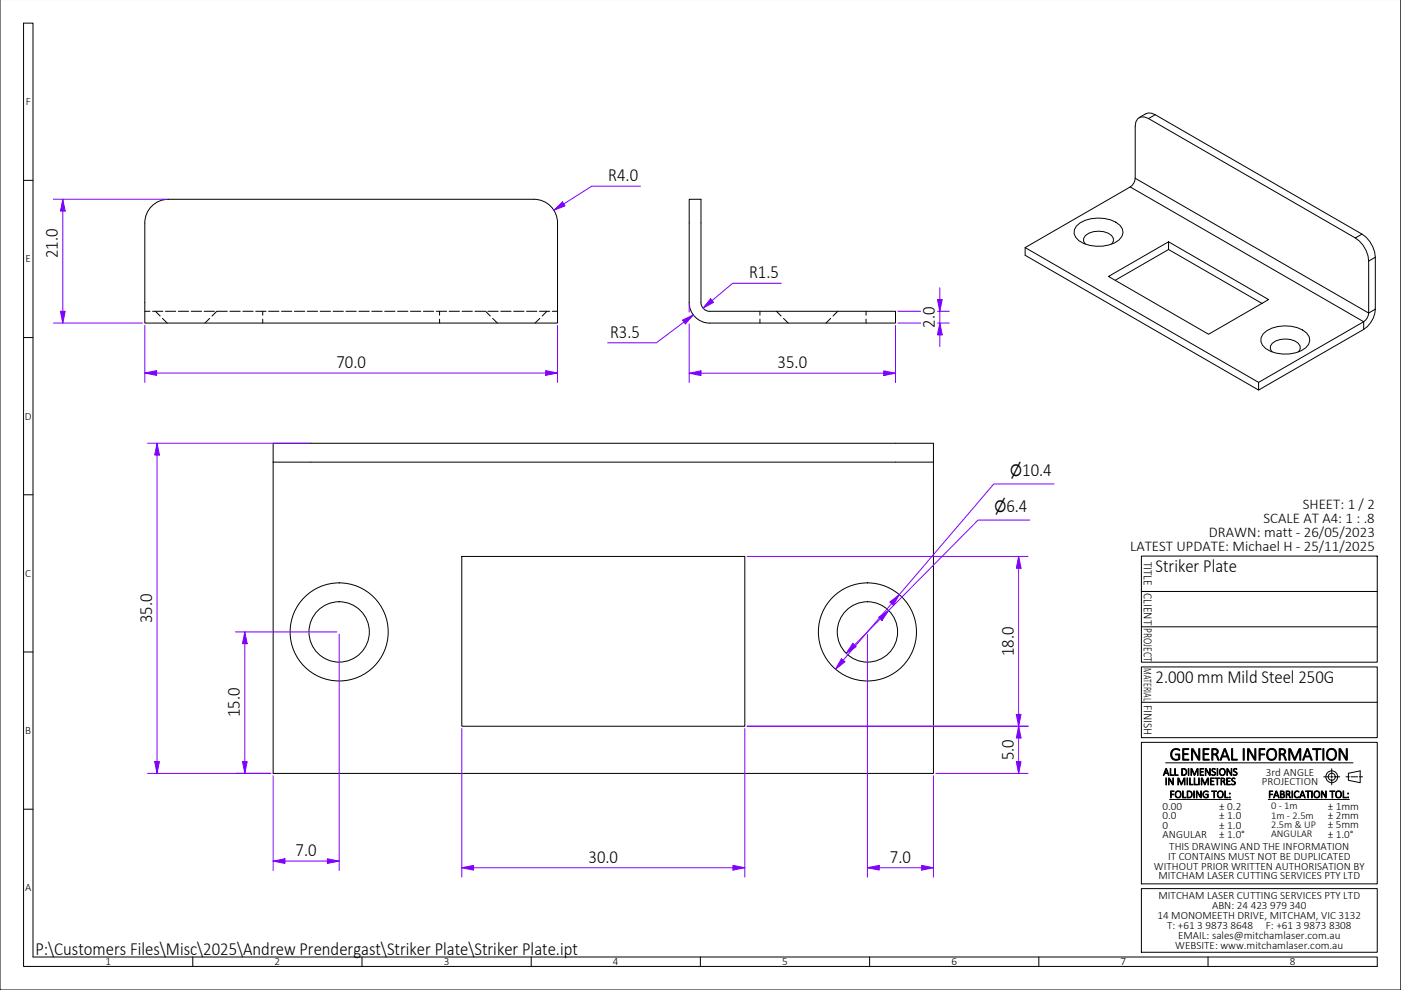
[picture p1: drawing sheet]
<svg xmlns="http://www.w3.org/2000/svg" width="297mm" height="210mm" viewBox="0 0 297 210" stroke-linecap="round" stroke-linejoin="round" font-family="sans-serif">
<!-- layer: Hidden (ISO) -->
<g fill="none" stroke="#000" stroke-width=".21">
<path d="M30.7 66h1.1M32.3 66h2.2M33 66l1 1M34.4 67.5l1.1 1M35.1 66h2.2M37.8 66h2.2M40.5 66h2.2M43.3 66h2.2M44.4 67.5l-.9 1M46 66l-1.1 1M46 66h2.2M48.7 66h2.2"/>
<path d="M51.5 66h2.2M54.2 66h2.2M55.7 66v.8M55.7 67.7v.8M56.9 66h2.2M59.7 66h2.2M62.4 66h2.2M65.2 66h2.1M67.9 66h2.2M70.6 66h2.2M73.4 66h2.1M76.1 66h2.2"/>
<path d="M78.8 66h2.2M81.6 66h2.1M84.3 66h2.2M87 66h2.2M89.8 66h2.1M92.5 66h2.2M93.2 66v.8M93.2 67.7v.8M95.2 66h2.2M98 66h2.2M100.7 66h2.2M103 66l.9 1"/>
<path d="M103.4 66h2.2M104.4 67.5l1.1 1M106.2 66h2.2M108.9 66h2.2M111.6 66h2.2M114.4 66h2.2M114.4 67.5l-.9 1M116 66l-1 1M117.1 66h1.1M161.1 66v.8M161.1 67.7v.8M164.6 66l1 1"/>
<path d="M166.1 67.5l1 1M176.1 67.5l-1 1M177.6 66l-1 1M183.6 66v.8M183.6 67.7v.8"/>
</g>
<!-- layer: Visible (ISO) -->
<g fill="none" stroke="#000" stroke-width=".21">
<path d="M241.5 24.9l2-1 .7 .1 .7 .3 43.9 25.3a6.2 6.2 0 0 1 2.8 4.9v11.1a5.4 5.4 0 0 1-2.5 4.2l-22.3 12.9-49.5-28.6v-1.6l22.3-12.9a2.41 2.41 0 0 0 1.1-1.8v-11a1.73 1.73 0 0 1 .8-1.8 1.73 1.73 0 0 1 2 .1l43.9 25.4a6.2 6.2 0 0 1 2.8 4.9v11a2.41 2.41 0 0 1-1.1 1.8l-22.3 12.9v1.6M30.7 47.3v21.2h87.5v-21.2M35.7 42.3h77.5a5 5 0 0 1 5 5M35.7 42.3a5 5 0 0 0-5 5M217.3 52.5l49.5 28.6M228.2 47.9a7.4 7.4 0 0 1 9.2-.1 1.99 1.99 0 0 1-.1 3.1 7.7 7.7 0 0 1-8.5 .1 2.04 2.04 0 0 1-.6-3.1zM230.1 51.8l-.4-.6a2.01 2.01 0 0 1 2.1-2.1 4.5 4.5 0 0 1 3.9 .8l.4 .6v.7l-.4 .6M247.8 51.3l-12.8 7.3 21.2 12.3 12.8-7.4-21.2-12.2v1.6l19.8 11.4M247.8 52.9l-11.4 6.5M150.5 68.5h39.4v-2.5h-39.4a1.86 1.86 0 0 1-1.9-1.9v-21.8h-2.5v21.8a4.4 4.4 0 0 0 4.4 4.4M267.8 70.8a7.4 7.4 0 0 1 9.2-.2 2 2 0 0 1-.2 3.1 7.7 7.7 0 0 1-8.4 .2 2.04 2.04 0 0 1-.6-3.1zM269.7 74.6l-.4-.6a2.01 2.01 0 0 1 2.1-2 4.5 4.5 0 0 1 3.9 .8l.4 .6v.6l-.4 .6"/>
<path d="M57.9 94h140v4h-140zM57.9 98v66h140v-66M97.9 118h60v36h-60z"/>
<circle cx="71.9" cy="134" r="10.4"/>
<circle cx="71.9" cy="134" r="6.4"/>
<circle cx="183.9" cy="134" r="10.4"/>
<circle cx="183.9" cy="134" r="6.4"/>
</g>
<!-- layer: Visible Narrow (ISO) -->
<path d="M239.6 39.6l49.5 28.6v1.6M240.7 37.8l49.5 28.6 1.4-.8M244.9 24.3l-1.4 .8M288.8 49.6l-1.4 .9M291.6 54.5l-1.4 .9" fill="none" stroke="#000" stroke-width=".21"/>
<!-- layer: Border (ISO) -->
<g fill="none" stroke="#000" stroke-width=".21">
<path d="M0 0v209.9h297v-209.9M0 104.9h.1M297 104.9h.1M248 169.5h13M268.9 169.5h17.2M280.7 164.7h1.2M282.1 164.7h.5M282.4 163v1.2M282.4 164.4v.5M282.4 165.2v1.2M282.9 164.7h1.2M285.4 164.7h.7"/>
<path d="M285.9 163.9l2.5-.5v2.6l-2.5-.6zM286.4 164.7h1.4M288.2 164.7h.7"/>
<circle cx="282.4" cy="164.7" r="1.25"/>
<circle cx="282.4" cy="164.7" r=".75"/>
</g>
<!-- layer: Title (ISO) -->
<g fill="none" stroke="#000" stroke-width=".21">
<path d="M5 4.9h2v198h285v2h-287zM5 38.2h2M5 71.6h2M5 104.9h2M242 117.9h50v22.5h-50zM5 138.2h2M242 125.4h50M242 132.9h50M242 141.4h50v15h-50zM242 157.4h50v30h-50zM242 148.9h50M5 171.6h2"/>
<path d="M247.1 161.7h39.8M242 188.4h50v13.5h-50zM40.9 202.9v2M76.8 202.9v2M112.6 202.9v2M148.5 202.9v2M184.4 202.9v2M220.2 202.9v2M256.1 202.9v2M297 209.9h.1"/>
</g>
<!-- layer: Dimension (ISO) -->
<path d="M13.3 42.3v2.4" fill="none" stroke="#8000ff" stroke-width=".21"/>
<path d="M13.3 42.3l.5 2.4h-1z" fill="#8000ff"/>
<path d="M13.3 42.3l.5 2.4h-1zM13.3 66v2.5" fill="none" stroke="#8000ff" stroke-width=".21"/>
<path d="M12.8 66h1l-.5 2.5z" fill="#8000ff"/>
<path d="M11.3 42.3h23.9M13.3 44.7v21.3M11.3 68.5h18.9M12.8 66h1l-.5 2.5zM115.7 79.1h2.5" fill="none" stroke="#8000ff" stroke-width=".21"/>
<path d="M115.7 78.6l2.5 .5-2.5 .5z" fill="#8000ff"/>
<path d="M30.7 79.1h2.5M115.7 78.6l2.5 .5-2.5 .5z" fill="none" stroke="#8000ff" stroke-width=".21"/>
<path d="M30.7 79.1l2.5-.5v1z" fill="#8000ff"/>
<path d="M119.5 43.2l-2.1 1.4M30.7 79.1l2.5-.5v1zM30.7 69v12.1M33.2 79.1h82.5M118.2 69v12.1" fill="none" stroke="#8000ff" stroke-width=".21"/>
<path d="M117.4 44.6l1.9-1.8 .5 .9z" fill="#8000ff"/>
<path d="M135.8 39.5h-10.3l-6 3.7M117.4 44.6l1.9-1.8 .5 .9zM147 66.8l-2 1.5" fill="none" stroke="#8000ff" stroke-width=".21"/>
<path d="M144.7 67.9l2.3-1.1-1.7 1.9z" fill="#8000ff"/>
<path d="M144.7 67.9l2.3-1.1-1.7 1.9zM145 68.3l-5.8 4.4h-10.4M151 63.7l-1.9 1.6" fill="none" stroke="#8000ff" stroke-width=".21"/>
<path d="M150.7 63.3l.6 .8-2.2 1.2z" fill="#8000ff"/>
<path d="M146.1 79.1h2.5M150.7 63.3l.6 .8-2.2 1.2zM165.7 60.1h-10.4l-4.8 4 .5-.4" fill="none" stroke="#8000ff" stroke-width=".21"/>
<path d="M146.1 79.1l2.5-.5v1z" fill="#8000ff"/>
<path d="M146.1 79.1l2.5-.5v1zM187.4 79.1h2.5" fill="none" stroke="#8000ff" stroke-width=".21"/>
<path d="M187.4 78.6l2.5 .5-2.5 .5z" fill="#8000ff"/>
<path d="M146.1 64.6v1.6M146.1 68.7v12.4M148.6 79.1h38.8M187.4 78.6l2.5 .5-2.5 .5zM189.9 69v12.1M199.3 63.5v2.5" fill="none" stroke="#8000ff" stroke-width=".21"/>
<path d="M198.8 63.5h1l-.5 2.5z" fill="#8000ff"/>
<path d="M198.8 63.5h1l-.5 2.5zM199.3 68.5v2.5" fill="none" stroke="#8000ff" stroke-width=".21"/>
<path d="M199.3 68.5l.5 2.5h-1z" fill="#8000ff"/>
<path d="M190.4 68.5h4.8M190.4 66h4.8M198.8 68.5h2.5M198.8 66h2.5M199.3 68.5l.5 2.5h-1zM199.3 61v2.5M199.3 66v2.5M199.3 71v2.5M51.9 134v2.5" fill="none" stroke="#8000ff" stroke-width=".21"/>
<path d="M51.9 134l.5 2.5h-1z" fill="#8000ff"/>
<path d="M51.9 134l.5 2.5h-1zM51.9 161.5v2.5" fill="none" stroke="#8000ff" stroke-width=".21"/>
<path d="M51.4 161.5h1l-.5 2.5z" fill="#8000ff"/>
<path d="M33.3 94v2.5M49.9 134h21.5M51.9 136.5v25M49.9 164h7.5M51.4 161.5h1l-.5 2.5z" fill="none" stroke="#8000ff" stroke-width=".21"/>
<path d="M33.3 94l.5 2.5h-1z" fill="#8000ff"/>
<path d="M33.3 94l.5 2.5h-1zM33.3 161.5v2.5" fill="none" stroke="#8000ff" stroke-width=".21"/>
<path d="M32.8 161.5h1l-.5 2.5z" fill="#8000ff"/>
<path d="M31.3 94h34.1M33.3 96.5v65M31.3 164h26.1M32.8 161.5h1l-.5 2.5zM57.9 182.6h2.5" fill="none" stroke="#8000ff" stroke-width=".21"/>
<path d="M57.9 182.6l2.5-.5v1z" fill="#8000ff"/>
<path d="M57.9 182.6l2.5-.5v1zM69.4 182.6h2.5" fill="none" stroke="#8000ff" stroke-width=".21"/>
<path d="M69.4 182.1l2.5 .5-2.5 .5z" fill="#8000ff"/>
<path d="M71.9 134.5v50.1M57.9 164.5v20.1M60.4 182.6h9M69.4 182.1l2.5 .5-2.5 .5zM97.9 184h2.5" fill="none" stroke="#8000ff" stroke-width=".21"/>
<path d="M97.9 184l2.5-.5v1z" fill="#8000ff"/>
<path d="M97.9 184l2.5-.5v1zM155.4 184h2.5" fill="none" stroke="#8000ff" stroke-width=".21"/>
<path d="M155.4 183.5l2.5 .5-2.5 .5z" fill="#8000ff"/>
<path d="M97.9 154.5v31.5M157.9 154.5v31.5M100.4 184h55M155.4 183.5l2.5 .5-2.5 .5zM183.9 184h2.5" fill="none" stroke="#8000ff" stroke-width=".21"/>
<path d="M183.9 184l2.5-.5v1z" fill="#8000ff"/>
<path d="M183.9 184l2.5-.5v1zM195.4 184h2.5" fill="none" stroke="#8000ff" stroke-width=".21"/>
<path d="M195.4 183.5l2.5 .5-2.5 .5z" fill="#8000ff"/>
<path d="M183.9 134.5v51.5M216 154v2.5M197.9 164.5v21.5M186.4 184h9M195.4 183.5l2.5 .5-2.5 .5z" fill="none" stroke="#8000ff" stroke-width=".21"/>
<path d="M216 154l.5 2.5h-1z" fill="#8000ff"/>
<path d="M216 154l.5 2.5h-1zM216 161.5v2.5" fill="none" stroke="#8000ff" stroke-width=".21"/>
<path d="M215.5 161.5h1l-.5 2.5z" fill="#8000ff"/>
<path d="M216 118v2.5M158.4 154h59.6M216 156.5v5M198.4 164h19.6M215.5 161.5h1l-.5 2.5z" fill="none" stroke="#8000ff" stroke-width=".21"/>
<path d="M216 118l.5 2.5h-1z" fill="#8000ff"/>
<path d="M216 118l.5 2.5h-1zM216 151.5v2.5" fill="none" stroke="#8000ff" stroke-width=".21"/>
<path d="M215.5 151.5h1l-.5 2.5z" fill="#8000ff"/>
<path d="M158.4 118h59.6M188.4 129.4l-1.8 1.8M216 120.5v31M158.4 154h59.6M215.5 151.5h1l-.5 2.5z" fill="none" stroke="#8000ff" stroke-width=".21"/>
<path d="M186.3 130.9l2.1-1.5-1.4 2.2z" fill="#8000ff"/>
<path d="M181.2 136.8l-1.8 1.7M186.3 130.9l2.1-1.5-1.4 2.2z" fill="none" stroke="#8000ff" stroke-width=".21"/>
<path d="M180.8 136.4l.7 .7-2.1 1.4z" fill="#8000ff"/>
<path d="M218.3 110.3h-10.9l-19 19.1M180.8 136.4l.7 .7-2.1 1.4zM186.6 131.2l-5.4 5.6M190.7 126.1l-1.7 1.9" fill="none" stroke="#8000ff" stroke-width=".21"/>
<path d="M188.7 127.6l2-1.5-1.3 2.2z" fill="#8000ff"/>
<path d="M178.8 140l-1.6 1.9M188.7 127.6l2-1.5-1.3 2.2z" fill="none" stroke="#8000ff" stroke-width=".21"/>
<path d="M178.4 139.7l.8 .6-2 1.6z" fill="#8000ff"/>
<path d="M223.5 102.6h-12.8l-20 23.5M178.4 139.7l.8 .6-2 1.6zM189 128l-10.2 12" fill="none" stroke="#8000ff" stroke-width=".21"/>
<g font-size="3.9">
<text x="129" y="38.5">R4.0</text>
<text x="12.3" y="54.8" transform="rotate(-90 12.3 54.8)">21.0</text>
<text x="158.8" y="59">R1.5</text>
<text x="129.3" y="71.7">R3.5</text>
<text x="198.2" y="69.5" transform="rotate(-90 198.2 69.5)">2.0</text>
<text x="71.3" y="78.1">70.0</text>
<text x="164.9" y="78.1">35.0</text>
<text x="216.7" y="101">10.4</text>
<text x="213.4" y="108.6">6.4</text>
<text x="245" y="121.3">Striker Plate</text>
<text x="32.3" y="132.1" transform="rotate(-90 32.3 132.1)">35.0</text>
<text x="214.9" y="139.1" transform="rotate(-90 214.9 139.1)">18.0</text>
<text x="245" y="144.8">2.000 mm Mild Steel 250G</text>
<text x="50.9" y="152.1" transform="rotate(-90 50.9 152.1)">15.0</text>
<text x="214.9" y="161.2" transform="rotate(-90 214.9 161.2)">5.0</text>
<text x="248" y="161.2">GENERAL INFORMATION</text>
<text x="62.7" y="181.5">7.0</text>
<text x="124.8" y="182.9">30.0</text>
<text x="188.7" y="182.9">7.0</text>
<text x="7.5" y="202.4">P:\Customers Files\Misc\2025\Andrew Prendergast\Striker Plate\Striker Plate.ipt</text>
</g>
<g font-size="3.3">
<text x="214.2" y="101">⌀</text>
<text x="210.9" y="108.6">⌀</text>
</g>
<g font-size="3.1">
<text x="276.2" y="107.8">SHEET: 1 / 2</text>
<text x="256.3" y="113.8">DRAWN: matt - 26/05/2023</text>
<text x="267.9" y="110.9">SCALE AT A4: 1 : .8</text>
<text x="239.6" y="116.8">LATEST UPDATE: Michael H - 25/11/2025</text>
</g>
<g font-size="2.7">
<text x="242.5" y="119.1" transform="rotate(90 242.5 119.1)">TITLE</text>
<text x="242.5" y="125.8" transform="rotate(90 242.5 125.8)">CLIENT</text>
<text x="242.5" y="133.1" transform="rotate(90 242.5 133.1)">PROJECT</text>
<text x="242.5" y="149.5" transform="rotate(90 242.5 149.5)">FINISH</text>
</g>
<text font-size="2.5" x="242.5" y="141.7" transform="rotate(90 242.5 141.7)">MATERIAL</text>
<g font-size="2.4">
<text x="5.5" y="22.3">F</text>
<text x="5.4" y="55.7">E</text>
<text x="5.3" y="89">D</text>
<text x="5.4" y="122.3">C</text>
<text x="5.4" y="155.7">B</text>
<text x="267.5" y="166.5">PROJECTION</text>
<text x="268.4" y="164.5">3rd ANGLE</text>
<text x="246.5" y="171.7">0.00</text>
<text x="246.5" y="173.7">0.0</text>
<text x="258.5" y="171.7">± 0.2</text>
<text x="258.5" y="173.7">± 1.0</text>
<text x="281.5" y="171.7">± 1mm</text>
<text x="281.5" y="173.7">± 2mm</text>
<text x="246.5" y="175.7">0</text>
<text x="246.5" y="177.7">ANGULAR</text>
<text x="258.5" y="175.7">± 1.0</text>
<text x="258.5" y="177.7">± 1.0°</text>
<text x="281.5" y="175.7">± 5mm</text>
<text x="281.5" y="177.7">± 1.0°</text>
<text x="244.7" y="184.4">WITHOUT PRIOR WRITTEN AUTHORISATION BY</text>
<text x="247.6" y="182.3">IT CONTAINS MUST NOT BE DUPLICATED</text>
<text x="247.9" y="180.2">THIS DRAWING AND THE INFORMATION</text>
<text x="5.3" y="189">A</text>
<text x="245.6" y="186.5">MITCHAM LASER CUTTING SERVICES PTY LTD</text>
<text x="245.6" y="190.7">MITCHAM LASER CUTTING SERVICES PTY LTD</text>
<text x="245.4" y="194.9">14 MONOMEETH DRIVE, MITCHAM, VIC 3132</text>
<text x="247.4" y="196.9">T: +61</text>
<text x="253.9" y="196.9">3</text>
<text x="255.6" y="196.9">9873</text>
<text x="257" y="192.7">ABN: 24</text>
<text x="260.9" y="196.9">8648</text>
<text x="265.2" y="192.7">423</text>
<text x="268.4" y="196.9">F: +61</text>
<text x="269.3" y="192.7">979</text>
<text x="273.4" y="192.7">340</text>
<text x="274.7" y="196.9">3</text>
<text x="276.4" y="196.9">9873</text>
<text x="281.8" y="196.9">8308</text>
<text x="249.2" y="201.2">WEBSITE: www.mitchamlaser.com.au</text>
<text x="249.8" y="199">EMAIL: sales@mitchamlaser.com.au</text>
<text x="22.3" y="204.7">1</text>
<text x="58.2" y="204.7">2</text>
<text x="94.1" y="204.7">3</text>
<text x="130" y="204.7">4</text>
<text x="165.8" y="204.6">5</text>
<text x="201.7" y="204.7">6</text>
<text x="237.6" y="204.6">7</text>
<text x="273.5" y="204.7">8</text>
</g>
<g font-size="2.3">
<text x="246.6" y="164.4">ALL DIMENSIONS</text>
<text x="247" y="166.4">IN MILLIMETRES</text>
<text x="248" y="169.2">FOLDING TOL:</text>
<text x="268.9" y="169.2">FABRICATION TOL:</text>
</g>
<g font-size="2.2">
<text x="269.5" y="171.6">0 - 1m</text>
<text x="269.5" y="173.6">1m - 2.5m</text>
<text x="269.5" y="175.6">2.5m &amp; UP</text>
<text x="269.5" y="177.6">ANGULAR</text>
</g>
</svg>
